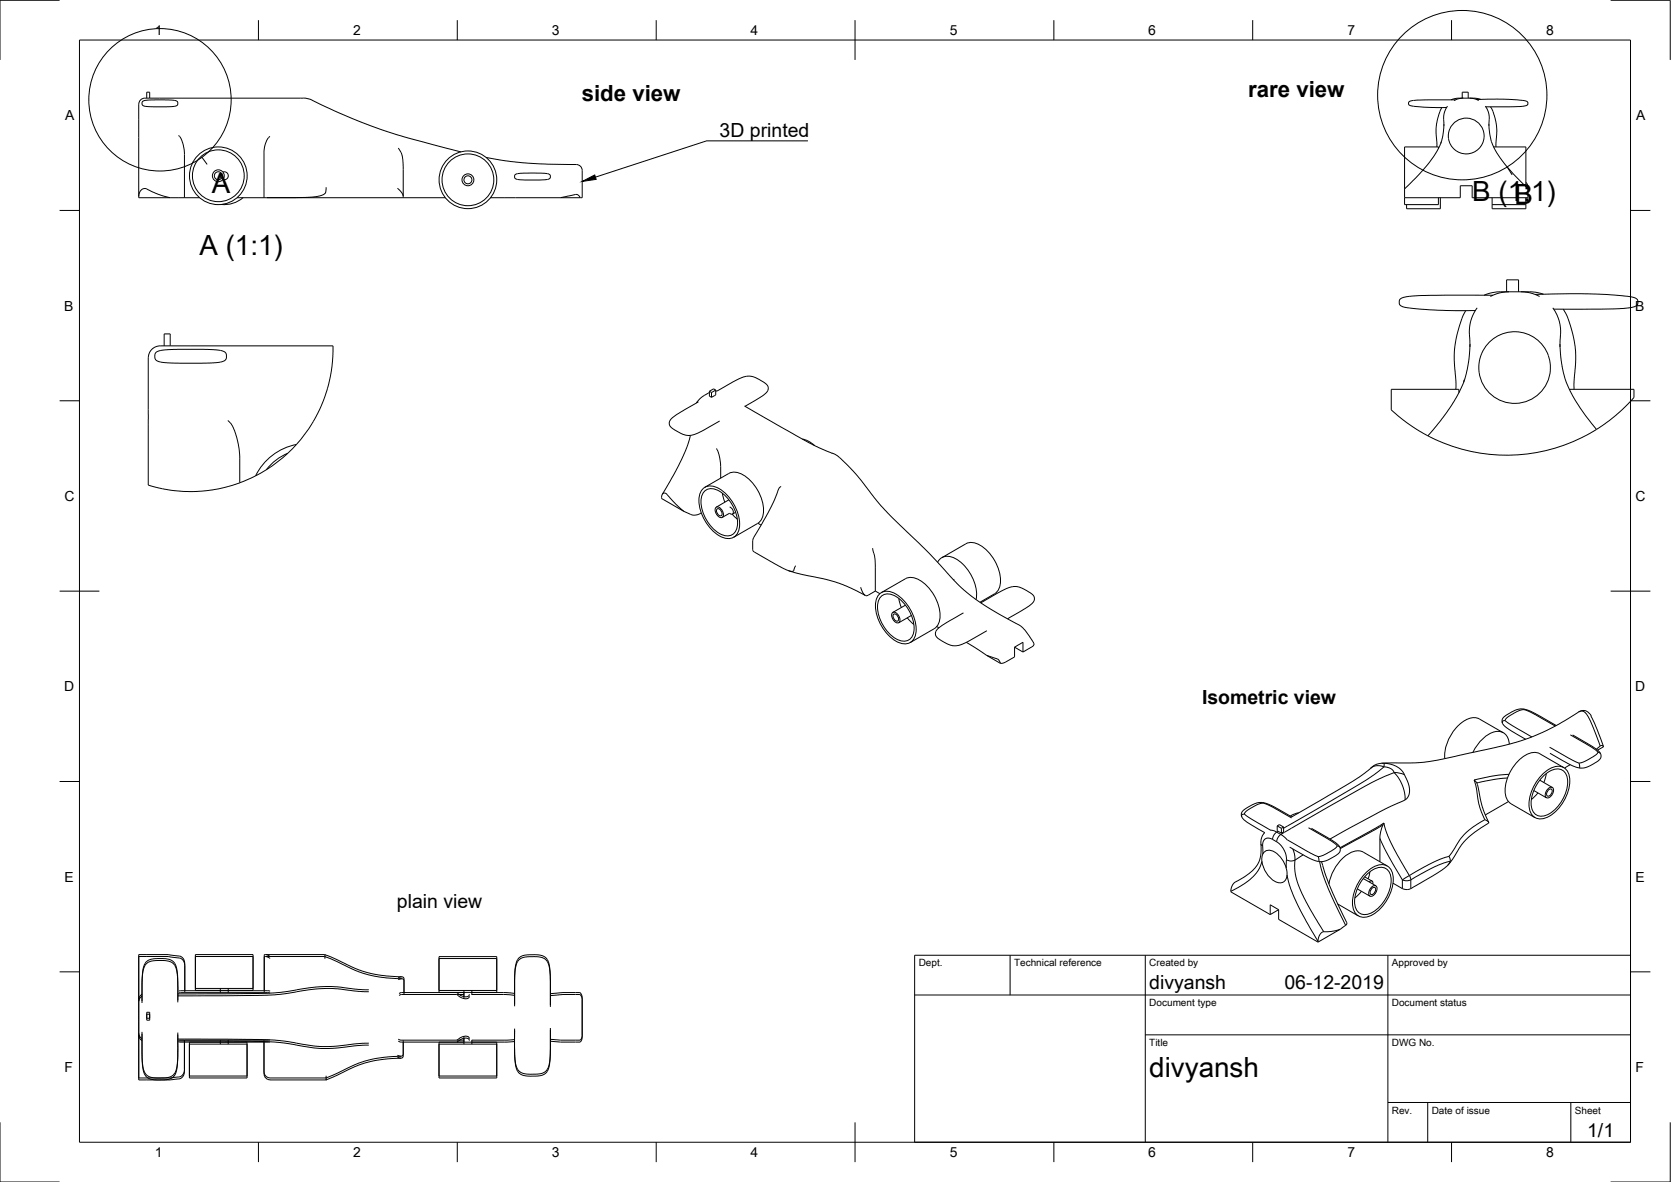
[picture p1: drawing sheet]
<svg xmlns="http://www.w3.org/2000/svg" width="420mm" height="297mm" viewBox="0 0 420 297" stroke-linecap="round" stroke-linejoin="round" font-family="sans-serif">
<!-- layer: Visible -->
<g fill="none" stroke="#000" stroke-width=".25">
<path d="M35.8 25.5l.9-.3 1.4-.1 6 .2a.77 .77 0 0 1 .6 1 .77 .77 0 0 1-1.1 .4l-5 .1-2.3-.1a.71 .71 0 0 1-.5-1.2zM36.9 24.7v-1.5h.7v1.5M37.6 24.7h39.1l.9 .1a151.3 151.3 0 0 0 34.7 12.5l3.6 .9M37.6 24.7a2.28 2.28 0 0 0-2.4 .6l-.3 .9v23.2M44.9 34l.7 1.1a13.7 13.7 0 0 1 .8 6.6v8M67.9 34.3l-.9 1.1-.6 2.3v12M100.1 37.2l.8 1.4 .4 1.5 .1 9.2M122.2 39.6a102.2 102.2 0 0 0 22.7 1.7 1.49 1.49 0 0 1 1.5 1.5M361.7 37.3v-.4h-8.5v10.6M362.4 35.7l-.1 .3M362.5 27l-.7 1.7-.6 2.6-.1 2.2 .2 3.4M363.1 31.2l-.3 2.8-.4 1.6a27.5 27.5 0 0 1-7.1 9.8l-2.1 2.1"/>
<path d="M364 26.7a6.3 6.3 0 0 0-.9 4.9M364.2 34.8a4.5 4.5 0 0 0 7.1 3 4.5 4.5 0 0 0-.7-7.7 4.5 4.5 0 0 0-6.4 4.2v.5M366 25.1l-10.6 .1a.99 .99 0 0 0-1.2 .7l.2 .5a27.2 27.2 0 0 0 7.3 .6h2M367.7 24.7h-1.3l-1.6 .4M367.7 24.7h1.8M367.7 24.7v-1.5h1.5v1.5M368 24.7l-1.1 .1-1.3 .5M369.5 24.7h1.7l1.1 .3M369.5 24.7l1 .1 1.3 .5M371.2 25a53.1 53.1 0 0 1 12.7 .5 .61 .61 0 0 1 .3 .7 .61 .61 0 0 1-.7 .4l-2.9 .2h-7M373.5 26.7a6.2 6.2 0 0 1 .9 4.9M374.4 31.2l.2 2.8a17.1 17.1 0 0 0 4.9 8.5l4.7 4.9"/>
<path d="M374.8 26.8l1 2.3 .5 2.4-.1 5.4M375.6 36.9h8.1v10M34.9 49.4v-.6a1.48 1.48 0 0 1 2-1.3 20 20 0 0 0 5.9 2.2M34.9 49.4v.3h7.9M42.8 49.7h3.6M46.4 49.7h3.8M55.6 43.5a1.01 1.01 0 0 0 0 1.3M56.1 43.2a1.01 1.01 0 0 1 1.3 1 1.01 1.01 0 0 1-1.3 .9M59.6 49.7h6.8M61.1 49.7a7.2 7.2 0 0 1-5.5 1.7M66.4 49.7h.6M67 49.7h34.4"/>
<path d="M82 47.1v.7a1.65 1.65 0 0 1-1.9 1.5l-3.3 .3-9.8 .1M99.9 47.3l1 1 .5 1M101.4 49.3v.4M101.4 49.7h10.5M123.4 49.7h17.5M129.5 43.9l.6-.3 1.6-.1 6.1 .2a.75 .75 0 0 1 .6 .9 .75 .75 0 0 1-1 .5l-5.4 .1-2-.1a.72 .72 0 0 1-.5-1.2zM140.9 49.7l3.8-.8a1.19 1.19 0 0 1 1.2 .8M140.9 49.7h5M146.4 42.8v6.9h-.5M353.2 49.7v1.7h8.5v-1.7M353.2 47.5v2.2M362.2 49.7v2.8h-8.5v-1.1"/>
<path d="M375.2 51.4v1.1h8.5v-1.1M375.2 49.7v1.7M375.2 51.4h8.5M383.7 49.7v1.7M383.7 45.8l.3 .5 .2 1.1M384.2 47.4v2.3h-14v-3h-3v3h-14M368.6 78.1a27.5 27.5 0 0 0-2.5 17.3v2.4M371.4 77.4l-1.1 1.9-.7 2.2-.2 1.8 .2 3.9M375.4 74.2h-10.6a64.5 64.5 0 0 0-11.5 .4 1.33 1.33 0 0 0-1.4 1.8 2.46 2.46 0 0 0 2 1 120.3 120.3 0 0 0 17.1 .6M378.8 73.3h-1a10.7 10.7 0 0 0-4.6 .9M378.8 73.3h3.6M378.8 73.3v-3h3v3"/>
<path d="M379.5 73.3a9.8 9.8 0 0 0-4.8 1.2M382.4 73.3l3.7 .1 2 .5M382.4 73.3a9.8 9.8 0 0 1 4.7 1.2M386 74l2.9-.1a106.3 106.3 0 0 1 22 .9 1.23 1.23 0 0 1 .9 1.4 1.23 1.23 0 0 1-1.3 1 55.5 55.5 0 0 1-10.5 .5h-9.3M390.4 77.4l1.1 1.7 .7 2.4 .2 1.5-.2 4.2M393 77.7l1 1.6 .8 2.5 1.2 5.3 .2 3.5-.4 5.3v1.9M37.3 89.9v32l3.6 .9a35.9 35.9 0 0 0 19.4-1.5M39.2 88.6l1.2-.5 4.2-.3 9 .1 1.8 .2 1.1 .3a1.38 1.38 0 0 1 .4 1.8l-.3 .4-.9 .3-3.7 .4-9.8-.1-1.6-.2-1.3-.4a1.4 1.4 0 0 1-.3-1.7zM41.3 86.9v-3h1.5v3M42.8 86.9h40.9l-.2 5.3-1 4.9-1.8 5.1-2.2 4.2M42.8 86.9a4.8 4.8 0 0 0-4.8 1.1l-.6 1.2-.1 .7M178.4 98.6l-2 1.3-1.3 1.4"/>
<path d="M178.4 98.3v1.3l.5 .3M178.4 98.3l.5 .3M178.9 98.6v1.3M180 98.2l.3 .1 4.9-2.8 1.8-.8 1.5-.2 2.1 .7a4.4 4.4 0 0 1 2.5 1.9l.1 .6a3 3 0 0 1-2 2.1l-3.9 2.3M180 98v1.2l-1.1 .7M180 98l-1.1 .6M180 98l-.6-.3-1 .6M366.8 98.7v-.9h-17v4.4a1.63 1.63 0 0 0 1 1.7l4.2 3.2 4 2.4M368.2 95.4l-.2 .6M369.6 86.5a26.4 26.4 0 0 1-5.7 17l-4.9 6M392.2 86.5l.3 3.8a27 27 0 0 0 5.9 13.8l3 3.8M392.8 92v.2"/>
<path d="M394.6 97.8h16.2v.2a2.93 2.93 0 0 1-1.2 3.2l-3.3 3.1-4.9 3.6M57.3 105.7a7 7 0 0 1 2.2 4.3l.2 .6a30.7 30.7 0 0 1 .6 9.3v1.4M67 118.1l-3.3 1.8-3.4 1.4M72.4 113.9a13 13 0 0 0-5.4 4.2M72.4 113.9l-2.6 2.2-2.8 2M74.5 111.7a14.5 14.5 0 0 0-10.2 7.9M74.6 111.7l-2.2 2.2M78.5 106.4l-1.9 2.7-2.1 2.6M173.6 109.4l-1 3.2-1.2 2.8-2.2 4.2-2.7 4.6M175.6 101a33 33 0 0 0-6.8 4.2l-.5 .7v.7a2.15 2.15 0 0 0 1.5 1.5l2 1.1 1.3 .2h.9l2.4-1 4.6-2.6M180.1 112.7l.7 1.5 .4 2.2v3.8M187.2 102l16 9.2 7 3.1a54.2 54.2 0 0 1 10 11.2l3.7 4.2 9.8 9.4 6.9 7.5 4.2 3.6a117.4 117.4 0 0 0 12.1 7.3l.8 .9a11.1 11.1 0 0 1 2.3 3.4l-.3 .6-2.5 1.5"/>
<path d="M201.7 110.3l1.6 .6 1.6 1.1M401.4 107.9l-1.4 .8a42.7 42.7 0 0 1-40.6 1l-.4-.2M166.6 124.1a.71 .71 0 0 1 1.2 .2l2 2.3 2.2 1.9-5.7-3.2zM172 128.5l2.3 1 1.1-.1 .9-.5M176.7 122.8a3.3 3.3 0 0 1 4.2 0 11 11 0 0 1 5 9.8 2.87 2.87 0 0 1-4.2 2.5 10.8 10.8 0 0 1-5.9-10.3l.2-.7zM177.2 122.5l6-3.5a4.1 4.1 0 0 1 4.5 .9 11.1 11.1 0 0 1 4.2 9.2 3.2 3.2 0 0 1-1.4 2.4l-6 3.5M177.3 123.3a3.5 3.5 0 0 1 4.3 .6 9.9 9.9 0 0 1 3.8 8.4 2.71 2.71 0 0 1-1.7 2.3 2.71 2.71 0 0 1-2.8-.6 9.9 9.9 0 0 1-4.6-8.8l.2-.8zM180 127.5a1.29 1.29 0 0 1 1.7 1 .9 .9 0 0 1 .3 1 .9 .9 0 0 1-.8 .6 1.95 1.95 0 0 1-1.2-2.6zM180.4 127.9a1.16 1.16 0 0 1 1 1.7 1.16 1.16 0 0 1-1-1.7zM181.6 123.9l.7 2.3M183.3 125.6l-3.2 1.9M183.5 127.4a1.17 1.17 0 0 1 .6 1.8l-.6-.2-1.9 1"/>
<path d="M184.1 129.2l1.3 1.3M185 128.7l-.8 .5M189.3 135.9v2.2M189.3 138.1l.1 .4 .6 .4 5.8 3.3 2.5 1.2a.87 .87 0 0 0 1.3-.1l.4-1.1M190.6 131.5l.8 .5M196.4 122.2l-.7 .7-1.7 4.2-4.5 8.1-.2 .7M219.4 137.8l.6 3.1 .1 7.6M198.2 143.4l3.7 1 5 1 3.1 .8 2.9 1.1 4.7 2.3M216.4 147.6l.7 1.6a.81 .81 0 0 0 1.2 .4l1.8-1.1M220.1 148.5l1.1 .7M221.1 149.3a3.3 3.3 0 0 1 4.1 0 11 11 0 0 1 5.1 9.8 2.87 2.87 0 0 1-4.2 2.4 10.8 10.8 0 0 1-5.9-10.2l.2-.8zM221.6 148.9l6-3.5a4.1 4.1 0 0 1 4.4 .9 11.1 11.1 0 0 1 4.3 9.3 3.2 3.2 0 0 1-1.4 2.4"/>
<path d="M221.7 149.7a3.5 3.5 0 0 1 4.3 .7 9.9 9.9 0 0 1 3.8 8.4 2.71 2.71 0 0 1-1.8 2.2 2.71 2.71 0 0 1-2.8-.5 9.9 9.9 0 0 1-4.5-8.9l.2-.8zM224.4 154a1.29 1.29 0 0 1 1.7 1 .9 .9 0 0 1 .3 .9 .9 .9 0 0 1-.8 .6 1.95 1.95 0 0 1-1.2-2.5zM224.7 154.3a1.16 1.16 0 0 1 1 1.8 1.16 1.16 0 0 1-1-1.8zM226 150.4l.6 2.2M227.6 152.1l-3.1 1.8M228.1 155.2l1.7 1.7M229.2 154.7l-3.2 1.8M234.9 158l-6 3.5M235.5 157.4l.6 .4M235.8 141.3a3 3 0 0 1 4.6-.8 10.8 10.8 0 0 1 5 10.2M236.8 140.2l6-3.5a4.1 4.1 0 0 1 4.4 .8 11.1 11.1 0 0 1 4.3 9.3 3.2 3.2 0 0 1-1.4 2.4l-3.7 2.1M239.9 145.6l-.2 .1"/>
<path d="M242.3 154a31.8 31.8 0 0 0-6.6 4.1l-.4 .7-.1 .6a2.14 2.14 0 0 0 1.5 1.6l2.4 1.2h2l2.1-.9 4.9-2.8M246.6 151.5l5-2.9 2.1-1 2-.2 1.8 .7a4.6 4.6 0 0 1 2.5 1.9l.1 .5a2.78 2.78 0 0 1-1.9 2.1l-4.9 2.9M243 161.4l5.1 3.3M248.1 164.7l2.8 .9 .7 1.1M248.1 164.7l3.5 2M255.1 162.6v2.5l-2.5 1.4-1 .2M255.1 162.6l2.1 1.3M255.1 162.6l2.1-1.2v2.5M344.7 193l-4.7 3.4-15.2 8.9M370.6 196a3.3 3.3 0 0 1 1.3 2.8l.8 4.1 1.6 3.7M378 184.1l-6-3.4a4.7 4.7 0 0 0-5.2 1.5 11 11 0 0 0-3.5 8.4M379.5 187a3.1 3.1 0 0 0-1.6-2.9 3.1 3.1 0 0 0-3.4 .3l-1.3 .9-1.3 1.3-1.5 2.5"/>
<path d="M385.7 198.7l3.1 1.8M386.7 199.3l-1.7 1.6M387.2 196.1l3.1 1.8M387.2 189.4l6 3.5M387.2 189.4a4.1 4.1 0 0 0-4.4 .9 11 11 0 0 0-4.3 9.2 3.2 3.2 0 0 0 1.5 2.5l6 3.5M388.1 194.3a4.7 4.7 0 0 1 5.1-1.4 4.1 4.1 0 0 1 1.5 4.2 11.1 11.1 0 0 1-5.9 8.4 2.89 2.89 0 0 1-4.3-2.5 10.9 10.9 0 0 1 3.6-8.7zM388.1 195a4.5 4.5 0 0 1 4.4-1.6 3.5 3.5 0 0 1 1.6 4 9.9 9.9 0 0 1-5.3 7.5 2.71 2.71 0 0 1-2.9-.4 2.71 2.71 0 0 1-.9-2.7 10.3 10.3 0 0 1 3.1-6.8zM388.8 194.4l-.6 2.2M389.3 198.2a.77 .77 0 0 1 1.3 0 1.95 1.95 0 0 1-1.6 2.3 1.29 1.29 0 0 1 0-1.9zM389.3 198.6l.8-.3a1.16 1.16 0 0 1-1 1.7 1.01 1.01 0 0 1 .2-1.4zM391.3 182.3l-7.1-3.8-1.9-.4-2 .7a4.6 4.6 0 0 0-2.6 1.9v.6a3.2 3.2 0 0 0 2 2.2l3.9 2.3M394.8 192.2l-1.4 .8"/>
<path d="M395.4 184.7l3.8 2.2a7.6 7.6 0 0 1 3.3 2.5l.1 .8a2.3 2.3 0 0 1-1.5 1.5l-2.4 1.2h-1.8l-2.6-1-4.6-2.6M403.2 187.7a.5 .5 0 0 0-.8-.2l-1 .8M403.2 187.7l-1.5-4.2-1.8-3.9-.6-.6-.7-.4h-.9l-.7 .3a58.7 58.7 0 0 1-24.5 9.7l-13.1 2.8-3.7 .3h-5.9a7.3 7.3 0 0 0-4.3 .7l-.8 .6M403.2 187.7l-1.5 .8M317.5 214.6l-.1 .5a5.8 5.8 0 0 0 2 5.5 2.77 2.77 0 0 0 3.5 .9l.6-.9 .1-.8M317.5 214.6a1.93 1.93 0 0 1 3.1-.4 6.9 6.9 0 0 1 3 5.7M321.1 207.5l.6-.3 1 .6M321.1 207.5v1.3l1.1 .6M321.1 207.5l1.1 .7M322.2 208.2v1.2M322.7 207.8v1.3l-.5 .3M322.7 207.8l-.5 .4"/>
<path d="M324.9 205.3l-5-2.8-1.8-.7-1.6-.1-1.8 .6a4.4 4.4 0 0 0-2.5 2l-.1 .5a3.1 3.1 0 0 0 2 2.2l3.9 2.3a4.2 4.2 0 0 0-.9 3.9v.5a7.4 7.4 0 0 1-4.2 6.7l-2.6 1.5-.7 1.1-.1 1.1 9.9 5.7M326.6 204.3l-2.2 .8M329.8 208.2l3.8 2.2a7.6 7.6 0 0 1 3.3 2.5l.1 .7a2.04 2.04 0 0 1-1.5 1.6l-2.1 1.1-1.2 .2h-.9l-2-.8-5-2.8M332.3 216.5l1.9 5.8 4.4 9.6-.2 .6-1.4 1M343.7 219.1a4.7 4.7 0 0 1 5.1-1.5 4.1 4.1 0 0 1 1.5 4.3 11.1 11.1 0 0 1-5.9 8.3 2.89 2.89 0 0 1-4.3-2.4 10.9 10.9 0 0 1 3.6-8.7zM343.7 219.7a4.5 4.5 0 0 1 4.5-1.6 3.5 3.5 0 0 1 1.5 4 9.9 9.9 0 0 1-5.3 7.5 2.71 2.71 0 0 1-2.9-.4 2.71 2.71 0 0 1-.9-2.7 10.3 10.3 0 0 1 3.1-6.8zM344.4 219.1l-.4 1.7M348 206.8l-.6 1.3-.4 1.9v6.6M348.8 217.6l-6-3.5a4.6 4.6 0 0 0-5.1 1.5 11.9 11.9 0 0 0-3.5 6.5M364.3 215.2l.4 .9-.2 .7-.7 .9-1.3 1-8 4.7-.9 .1-1-.2M373.4 206l.2 .1a.63 .63 0 0 1 .7 .7l-3.3 2.2-2.5 2.1-1 1.3-2.2 3.4-1.2 1.6M379.3 201.5l-5.8 3.3"/>
<path d="M49.1 239.9h14.5v9h-14.5zM66.8 239.9h14.8M66.8 239.9l1.1 .5M66.8 239.9h-.4v9.1M81.6 239.9l.1 .5M81.6 239.9l9.3 4.1a31.2 31.2 0 0 0 10.1 1.5M321.5 228.6v2.4l9.9 5.8M321.5 228.6l-2.1 1.2M321.5 228.6l-2.1-1.2v2.4M336.4 227.2l5.2 3M337 233.5a12.8 12.8 0 0 1-4.4 .7l-.5 .4-.4 .6-.3 1.6M337 233.5l-5.6 3.3"/>
<path d="M341.3 223.4l3.1 1.8M342.3 224l-1.6 1.7M342.8 220.8l3.1 1.8M343.1 220.4l1.9 1M344.3 221.6l.7-.2 .2 .7M344.9 222.9a.77 .77 0 0 1 1.3 0 1.95 1.95 0 0 1-1.6 2.3 1.29 1.29 0 0 1 0-1.9zM344.9 223.3l.8-.3a1.16 1.16 0 0 1-1 1.8 1.01 1.01 0 0 1 .2-1.5zM350.2 221.9l2.4 1.4M34.9 251.4v.1M34.9 251.7v3.5M34.9 251.2v9M34.9 251.4v.3"/>
<path d="M34.9 259.9v11h7.9l2.8-.5a1.9 1.9 0 0 0 .8-1.7v-7.3M34.9 250.9v.1M34.9 256.2v3.5M34.9 259.8v.1M34.9 259.7v.2M34.9 250.9v.3M34.9 259.7a1.49 1.49 0 0 0 .8 1.3M35.7 259.8v3.9a13.8 13.8 0 0 0 .7 6.3 3.2 3.2 0 0 0 3.3 1.4 6.1 6.1 0 0 0 3.5-.5 3.9 3.9 0 0 0 1.4-3.5l.1-7.4M35.7 259.3v3.9a13.8 13.8 0 0 0 .7 6.3 3.2 3.2 0 0 0 3.3 1.4 6.1 6.1 0 0 0 3.5-.5 3.9 3.9 0 0 0 1.4-3.5l.1-7.4M35.7 250.4a1.49 1.49 0 0 0-.8 1.3M35.7 249.9a1.49 1.49 0 0 0-.8 1.3M36.9 254.4h.7v2h-.7z"/>
<path d="M36.9 254.9h.7M36.9 255.9h.7M44.7 251.9v-3.5a11.3 11.3 0 0 0-.8-5.9 3.4 3.4 0 0 0-3.2-1.1 6.5 6.5 0 0 0-3.5 .5 4.1 4.1 0 0 0-1.4 3.6l-.1 6.6M44.7 251.4v-3.5a11.3 11.3 0 0 0-.8-5.9 3.4 3.4 0 0 0-3.2-1.1 6.5 6.5 0 0 0-3.5 .5 4.1 4.1 0 0 0-1.4 3.6l-.1 6.6M46.5 249.5v-6.8l-.2-1-.5-.6-.6-.3-2.9-.4h-7.4v11M46.5 249.5h19.9M46.5 249.5h-1.5M46.5 249v-6.8l-.2-1-.5-.6-.6-.3-2.9-.4h-7.4v11M46.5 249h19.9M46.5 249h-1.5M49.1 240.4h14.5M49.1 248.4h14.5"/>
<path d="M55.4 248.4v1.1M57.4 248.4v1.1M66.4 249.5l1.5 .1M66.4 249l1.5 .1M66.8 240.4h14.8M66.8 240.4l1.1 .5M66.8 240.4h-.4v9.1M81.6 240.4l.1 .5M81.6 240.4l9.3 4a31.2 31.2 0 0 0 10.1 1.6M92.7 249.2l-2.9-.1a43.5 43.5 0 0 0-17.9 .6l-7 .5-20.2 .1M92.7 248.7l-2.9-.1a43.5 43.5 0 0 0-17.9 .6l-7 .5-20.2 .1M100.1 246.2a.8 .8 0 0 1 .9-.3 .8 .8 0 0 1 .6 .6v3.4"/>
<path d="M100.1 245.7a.8 .8 0 0 1 .9-.3 .8 .8 0 0 1 .6 .6v3.4M101.6 249.9h13.2M101.6 249.9h-.7l-.6 .3M101.6 249.4h13.2M101.6 249.4h-.7l-.6 .3M110.4 240.9h14.5M110.4 240.4h14.5v9h-14.5zM110.4 248.9h14.5M114.8 249.9l1.3 .9a1.21 1.21 0 0 0 1.9-.5M114.8 249.9h1.8M114.8 249.4l1.3 .9a1.21 1.21 0 0 0 1.9-.4M114.8 249.4h1.8"/>
<path d="M116.6 248.9v2M118.6 249.9h8.6l2.2 .2M118.6 249.4h8.6l2.2 .2M118.6 248.9v1.1M129.4 252.9v-5.7a11.3 11.3 0 0 1 .7-5.5 3.3 3.3 0 0 1 3.3-1.3 5.3 5.3 0 0 1 3.7 .7 5.3 5.3 0 0 1 1.2 4.1l.1 7.8M129.4 252.4v-5.7a11.3 11.3 0 0 1 .7-5.5 3.3 3.3 0 0 1 3.3-1.3 5.3 5.3 0 0 1 3.7 .7 5.3 5.3 0 0 1 1.2 4.1l.1 7.8M138.4 258.8v3.9a16 16 0 0 1-.6 6.2 3.1 3.1 0 0 1-3.4 1.5 5.1 5.1 0 0 1-3.9-.7 6 6 0 0 1-1.1-4.3v-6.4M138.4 250.2l3.2-.3h3.6a1.04 1.04 0 0 1 1.2 1.3l-.1 9.8a.98 .98 0 0 1-1.4 .9h-4l-2.5-.2M138.4 258.3v4a16 16 0 0 1-.6 6.1 3.1 3.1 0 0 1-3.4 1.5 5.1 5.1 0 0 1-3.9-.7 6 6 0 0 1-1.1-4.3v-6.4M138.4 249.7l3.2-.3h3.6a1.04 1.04 0 0 1 1.2 1.3l-.1 9.8a.98 .98 0 0 1-1.4 .9h-4l-2.5-.2M34.9 260.4v11h7.9l2.8-.5a1.9 1.9 0 0 0 .8-1.7v-7.3M34.9 260.3v.1"/>
<path d="M34.9 260.2v.2M34.9 260.2a1.49 1.49 0 0 0 .8 1.3M44.7 261.6l22.1 .2 3.5 .2 4.7 .7a37.3 37.3 0 0 0 14.8 .1l2.9-.2M44.7 261.1l22.1 .2 3.5 .2 4.7 .7a37.3 37.3 0 0 0 14.8 .1l2.9-.1M44.9 261.9h1.5M44.9 261.4h1.5M46.4 261.9h20M46.4 261.4h20M47.6 261.9h14.5v9h-14.5zM47.6 262.4h14.5M47.6 270.4h14.5M55.4 261.4v1"/>
<path d="M57.4 261.4v1M66.4 261.9v6.4a3.1 3.1 0 0 0 .6 2.8 15.3 15.3 0 0 0 5.3 .3h9.6M66.4 261.4v8M66.4 269.4a1.49 1.49 0 0 0 1.5 1.5M67.9 261.9h-1.5M67.9 261.4h-1.5M67.9 270.9h14M82 270.8l-.1 .6M82 270.3l-.1 .6M100.1 261.6l.7 .3h.6M100.1 261.1l.7 .3h.6M100.8 265.9a29.5 29.5 0 0 0-15.8 4.2l-3.1 1.3"/>
<path d="M100.8 265.4a29.5 29.5 0 0 0-15.8 4.2l-3.1 1.3M101.4 261.9v1.6a3.4 3.4 0 0 1-.2 2.3 1.04 1.04 0 0 1-1.3-.1M101.4 261.9h13.4M101.4 261.4v1.6a3.4 3.4 0 0 1-.2 2.3 1.04 1.04 0 0 1-1.3-.1M101.4 261.4h13.4M110.4 261.9h14.5v9h-14.5zM110.4 262.4h14.5M110.4 270.4h14.5M114.8 261.9h1.8M114.8 261.4h1.8M116.6 260.4v2M118 261.5a.97 .97 0 0 0-1.6-.5l-1.6 .9"/>
<path d="M118 261a.97 .97 0 0 0-1.6-.5l-1.6 .9M118.6 261.3v1.1M129.4 261.7l-10.8 .2M129.4 261.2l-10.8 .2"/>
<circle cx="54.9" cy="44.2" r="1.49"/>
<circle cx="54.9" cy="44.2" r="1.01"/>
<circle cx="54.9" cy="44.2" r="6.5"/>
<circle cx="54.9" cy="44.2" r="7.3"/>
<circle cx="117.7" cy="45.2" r="1.49"/>
<circle cx="117.7" cy="45.2" r="1.01"/>
<circle cx="117.7" cy="45.2" r="6.5"/>
<circle cx="117.7" cy="45.2" r="7.3"/>
<circle cx="380.8" cy="92.4" r="9"/>
</g>
<!-- layer: Visible Narrow -->
<g fill="none" stroke="#000" stroke-width=".25">
<path d="M383.1 178.2l.1 .1M383.2 178.3l2.9 1.3 5 2.9M383.2 178.3l-1 .2-1.4 .7-1.7 1-.6 .9M396.9 179l.6-.3h.6l.6 .5 .5 .7 1.2 2.4 2 5.2M347.3 191.8l2.6 .3a5.3 5.3 0 0 1 3.8 3.8l.6 1.6 .1 1.6-.4 1.2-.7 .7M348 192.7l1.8 .5 .5 .5 .2 .5M348 192.7l-3.3 2.6a392.4 392.4 0 0 1-21.9 12.8h-.1M348 192.7l-1.8-.3-.8 .2-.7 .4M348.1 191.8l-.1 .9M350.5 194.2l-3.6 1.5-3.3 1.7-21.5 12.3M350.5 194.2l1.1 1.3 1.1 2 .5 2 .1 1.5M350.5 194.1l1.7 .2 1 .4"/>
<path d="M378.5 181.1l1.8 1.3 4.9 2.8M378.5 181.1l-.6 .1-.1 .5M379.1 195.5l-3.2 .3-4.6 .9M379.4 194.6l-4.3 .5-4.5 .9 .6 2.1 .8 4.5 1.4 3.4a17.1 17.1 0 0 0-8.3 8.2 2.28 2.28 0 0 1-2 1.4l-3.8 1.6-4.9 2.8M389.6 187.8l4.8 2.7 2.6 1.3M394.8 184.7l5.6 3.2 1.4 1.1M397 191.8l.2 1.2M401.8 189l.7 .4M401.8 189l-.6 .8-1.7 1-1.4 .7-1.1 .3M312.9 204.6l1.6 1.1 4.9 2.9M312.9 204.6h-.4a.41 .41 0 0 0-.3 .7M317.1 212.1l.4 .5"/>
<path d="M317.3 216.5l-.6 1.7a13.6 13.6 0 0 1-6.6 5.5l-.6 .3M317.5 201.7l.2 .1M317.7 201.8l2 .9 5.1 2.9M317.7 201.8l-1.3 .3-1.9 1-1.1 .7-.5 .8M319.4 208.6l.9 .2 .7 .3M320 210.9a1.57 1.57 0 0 0-1.9 0 1.57 1.57 0 0 0-.6 1.7v2M320 210.9l1.1 .7a5.5 5.5 0 0 1 2.4 4.5M321 209.1l1.1 .6M321 209.1l-.8 1-.2 .8M321.4 208.9l-.4 .2M322.1 209.7l1.6 1.4M322.1 209.7l-.9 1-.2 .8"/>
<path d="M323.5 216.1l-.1 2.2M323.5 216a2.15 2.15 0 0 0 2.1 .1M323.6 219.9l.9 3.4 1.5 3.5 2.4 4.7 3 5M323.8 211.1l5.6 3.2 2 1M325.1 213.3l.4 1.3 .1 1.6M325.6 216.2l-.1 .7a18.1 18.1 0 0 0 2.9 9.7l4.4 7.6M327.7 214.8l-2.1 1.4M329 208l5.7 3.3 1.5 1.2M331.4 215.3l.2 1.2M331.8 216.5l.8 3.1 1.2 3.3 4.5 9.6M336.2 212.5l-.5 .7-2 1.2-1.1 .6-1.2 .3M336.2 212.5l.7 .4"/>
<path d="M336.9 213l11.1-6.2 .5 2.1 1.2 2.7 4.7 8.4M347 210.7l1.5 3.3 4.1 7.1v2.2M347.8 207.3l-10.8 6M353.3 201l-5.1 2.3-13.8 7.5M364.7 216.4l-.7 .2a37.8 37.8 0 0 0-9.3 4.5v2.2M354.4 220l-1.8 1.1 .9 .2 1.2-.2-.3-1.1"/>
</g>
<!-- layer: Border -->
<g fill="none" stroke="#000" stroke-width=".25">
<path d="M15 .1h-15v15M20 10.1h390v276.9h-390zM65 5.1v5M115 5.1v5M165 5.1v5M215 5.1v10M265 5.1v5M315 5.1v5M365 5.1v5M405 .1h15v15M15 52.9h5M410 52.9h5"/>
<path d="M15 100.7h5M410 100.7h5M15 148.6h10M405 148.6h10M15 196.4h5M410 196.4h5M15 244.2h5M410 244.2h5M0 282.1v14.9h15M65 287v5M115 287v5M165 287v5"/>
<path d="M215 282.1v9.9M265 287v5M315 287v5M365 287v5M420 282.1v14.9h-15"/>
</g>
<!-- layer: TitleBlock -->
<path d="M230 240.1h180v46.9h-180zM230 250h180M254 240.1v9.9M288 240.1v46.9M349 240.1v46.9M288 260.1h122M349 277.1h61M359 277.1v9.9M395 277.1v9.9" fill="none" stroke="#000" stroke-width=".25"/>
<!-- layer: Annotations -->
<path d="M146.4 45.6l3.1-1.6 .4 1.1z" fill="#000" stroke="#000" stroke-width=".25"/>
<g fill="none" stroke="#000" stroke-width=".25">
<path d="M50.8 39.5l1.3 1.8M203.2 35.4h-25.5l-28 9.1M379 42l1.2 1.9"/>
<circle cx="40.2" cy="25.1" r="17.9"/>
<circle cx="367.7" cy="23.9" r="21.3"/>
</g>
<g font-size="7">
<text x="53.2" y="48.6">A</text>
<text x="370.2" y="50.6">B (1:1)</text>
<text x="380.8" y="51.2">B</text>
<text x="50.1" y="64.2">A (1:1)</text>
<text x="289" y="270.6">divyansh</text>
</g>
<g font-size="5.6">
<text x="146.3" y="25.3">side view</text>
<text x="313.9" y="24.3">rare view</text>
</g>
<g font-size="4.9">
<text x="181" y="34.4">3D printed</text>
<text x="302.2" y="176.8">Isometric view</text>
<text x="99.8" y="228.3">plain view</text>
<text x="289" y="248.5">divyansh</text>
<text x="323" y="248.5">06-12-2019</text>
<text x="399.1" y="285.7">1/1</text>
</g>
<g font-size="3.5">
<text x="39" y="8.8">1</text>
<text x="88.8" y="8.8">2</text>
<text x="138.8" y="8.8">3</text>
<text x="188.7" y="8.8">4</text>
<text x="238.8" y="8.8">5</text>
<text x="288.7" y="8.8">6</text>
<text x="338.8" y="8.8">7</text>
<text x="388.8" y="8.8">8</text>
<text x="16.4" y="30.2">A</text>
<text x="411.4" y="30.2">A</text>
<text x="16.2" y="78">B</text>
<text x="411.2" y="78">B</text>
<text x="16.2" y="125.9">C</text>
<text x="411.2" y="125.9">C</text>
<text x="16.2" y="173.7">D</text>
<text x="411.2" y="173.7">D</text>
<text x="16.2" y="221.6">E</text>
<text x="411.2" y="221.6">E</text>
<text x="16.2" y="269.4">F</text>
<text x="411.2" y="269.4">F</text>
<text x="39" y="290.8">1</text>
<text x="88.8" y="290.8">2</text>
<text x="138.8" y="290.8">3</text>
<text x="188.7" y="290.8">4</text>
<text x="238.8" y="290.8">5</text>
<text x="288.7" y="290.8">6</text>
<text x="338.8" y="290.8">7</text>
<text x="388.8" y="290.8">8</text>
</g>
<g font-size="2.5">
<text x="231" y="242.9">Dept.</text>
<text x="255" y="242.9">Technical reference</text>
<text x="289" y="242.9">Created by</text>
<text x="350" y="242.9">Approved by</text>
<text x="289" y="252.8">Document type</text>
<text x="350" y="252.8">Document status</text>
<text x="289" y="262.9">Title</text>
<text x="350" y="262.9">DWG No.</text>
<text x="350" y="279.9">Rev.</text>
<text x="360" y="279.9">Date of issue</text>
<text x="396" y="279.9">Sheet</text>
</g>
</svg>
